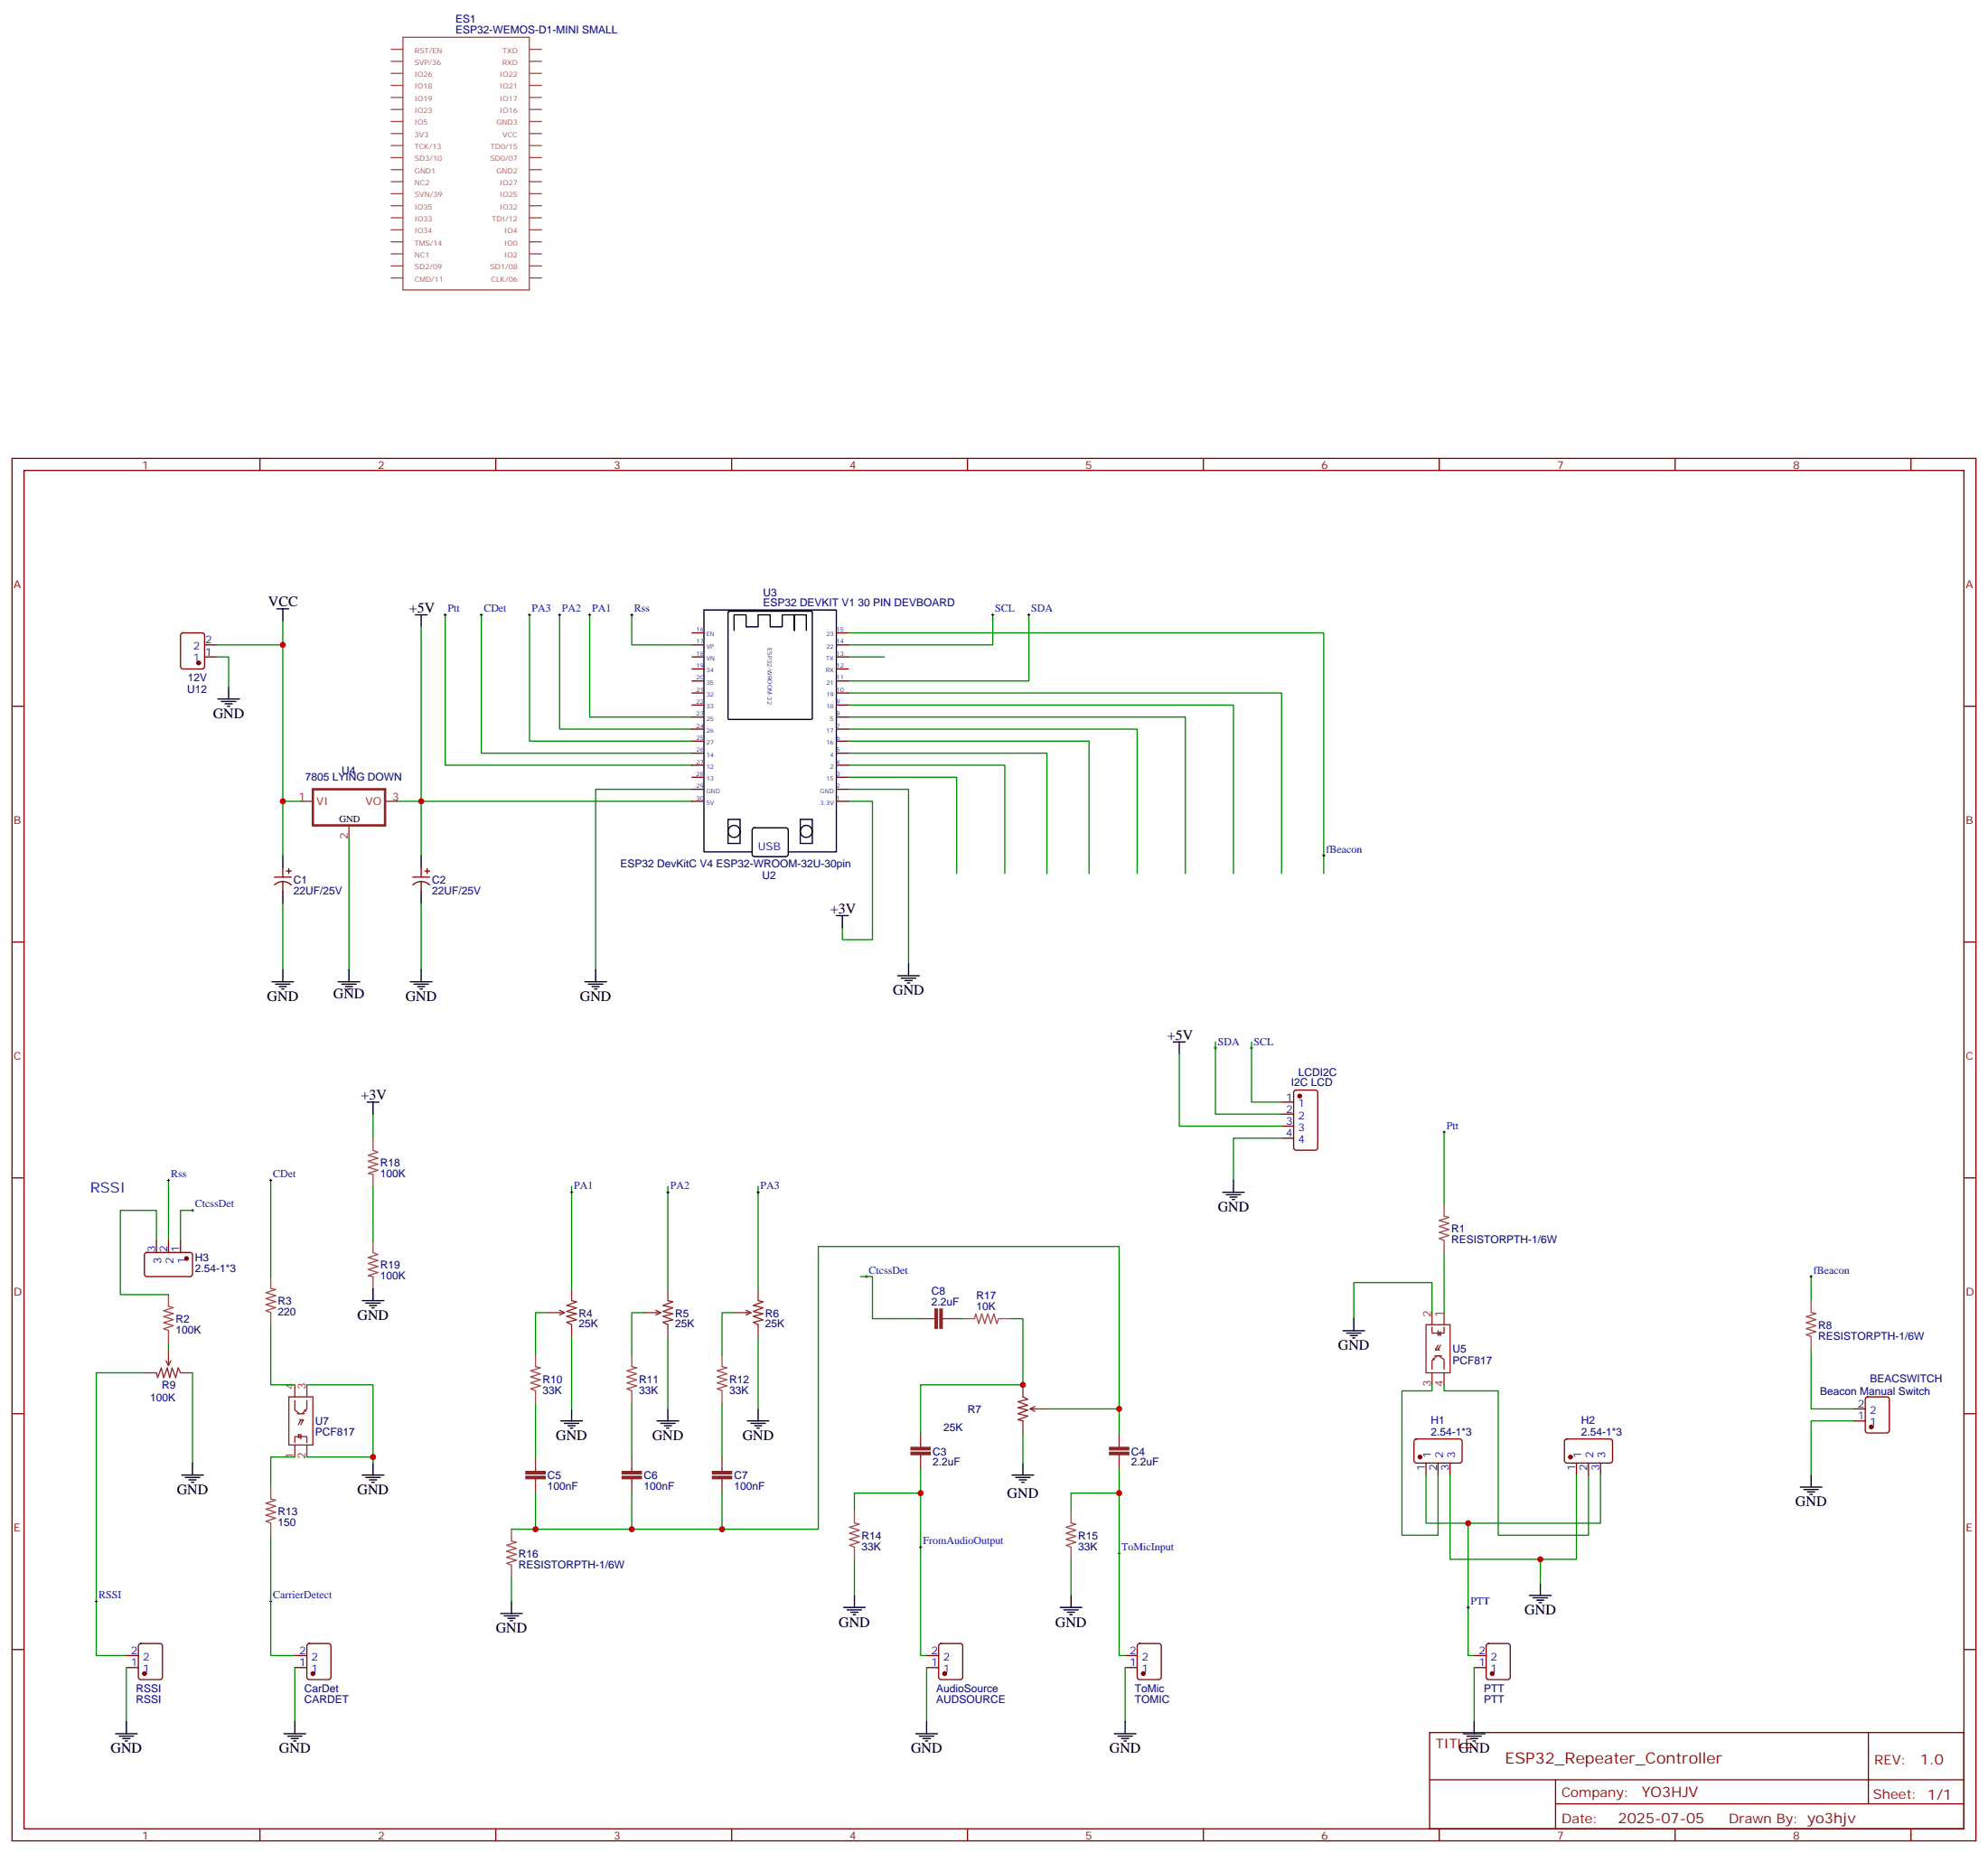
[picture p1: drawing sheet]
<svg xmlns="http://www.w3.org/2000/svg" width="583mm" height="543mm" viewBox="0 0 583 543" stroke-linecap="round" stroke-linejoin="round" font-family="sans-serif">
<g fill="none" stroke="#870000" stroke-width=".35">
<path d="M3.5 134.4h575.8v405.3h-575.8zM7.1 137.9h568.6v398.3h-568.6zM76.2 134.4v3.5M145.3 134.4v3.5M214.5 134.4v3.5M283.6 134.4v3.5M352.8 134.4v3.5M421.9 134.4v3.5M491.1 134.4v3.5M560.2 134.4v3.5M53.2 185.8l.4-.2h5.7a.71 .71 0 0 1 .7 .7l-.1 9.4-.6 .4h-5.7l-.5-.2-.2-.5v-9.1zM60 189.1h3.5"/>
<path d="M60 192.6h3.5M202.8 185.6h3.6M202.8 189.1h3.6M202.8 192.6h3.6M202.8 196.1h3.6M202.8 199.7h3.6M245.2 185.6h3.5M245.2 189.1h3.5M245.2 192.6h3.5M245.2 196.1h3.5M245.2 199.7h3.5M3.5 207.1h3.6"/>
<path d="M202.8 203.2h3.6M202.8 206.7h3.6M202.8 210.3h3.6M202.8 213.8h3.6M202.8 217.3h3.6M245.2 203.2h3.5M245.2 206.7h3.5M245.2 210.3h3.5M245.2 213.8h3.5M245.2 217.3h3.5M575.7 207.1h3.6M202.8 220.8h3.6"/>
<path d="M202.8 224.4h3.6M202.8 227.9h3.6M202.8 231.4h3.6M202.8 234.9h3.6M245.2 220.8h3.5M245.2 224.4h3.5M245.2 227.9h3.5M245.2 231.4h3.5M245.2 234.9h3.5M80.4 257.2h5M80.5 259.4a3.5 3.5 0 0 1 4.9 .1M82.9 254.4v2.8"/>
<path d="M82.9 258.6v2.8M84 255.4h1.4M84.7 254.7v1.4M121 257.2h4.9M121 259.4a3.5 3.5 0 0 1 5 .1M123.5 254.4v2.8M123.5 258.6v2.8M124.5 255.4h1.4M125.2 254.7v1.4M3.5 276.2h3.6M575.7 276.2h3.6M379.5 319.8l.4-.2h5.7a.71 .71 0 0 1 .7 .7l-.1 16.5-.6 .5h-5.7l-.5-.3-.2-.5v-16.2z"/>
<path d="M375.7 323.1h3.5M375.7 326.7h3.5M375.7 330.2h3.5M375.7 333.7h3.5M3.5 345.4h3.6M575.7 345.4h3.6M42.6 367.4l.4-.2h12.7a.71 .71 0 0 1 .7 .7v5.7l-.4 .6-13 .1-.5-.2-.2-.5v-5.7zM45.9 363.7v3.5M49.4 363.7v3.5M52.9 363.7v3.5M3.5 414.5h3.6M543.3 416.6h3.5"/>
<path d="M543.3 413.1h3.5M547 409.8l.5-.2h5.7a.71 .71 0 0 1 .7 .7l-.1 9.4-.6 .5h-5.7l-.5-.3-.2-.4v-9.2zM575.7 414.5h3.6M414.7 422.1l.5-.2h12.7a.71 .71 0 0 1 .7 .7v5.7l-.4 .6-13 .1-.5-.3-.2-.4v-5.7zM418 429v3.5M421.6 429v3.5M425.1 429v3.5M458.8 422.1l.5-.2h12.7a.71 .71 0 0 1 .7 .7v5.7l-.4 .6-13 .1-.5-.3-.2-.4v-5.7zM462.1 429v3.5M465.7 429v3.5M469.2 429v3.5M3.5 483.7h3.6"/>
<path d="M37 488.9h3.6M37 485.4h3.6M40.8 482.1l.5-.2h5.6a.71 .71 0 0 1 .7 .7v9.4l-.7 .5h-5.6l-.5-.3-.2-.4v-9.2zM86.4 488.9h3.6M86.4 485.4h3.6M90.2 482.1l.5-.2h5.6a.71 .71 0 0 1 .7 .7l-.1 9.4-.6 .5h-5.6l-.5-.3-.2-.4v-9.2zM271.6 488.9h3.6M271.6 485.4h3.6M275.4 482.1l.5-.2h5.6a.71 .71 0 0 1 .7 .7v9.4l-.7 .5h-5.6l-.5-.3-.2-.4v-9.2zM329.8 488.9h3.6M329.8 485.4h3.6M333.6 482.1l.5-.2h5.6a.71 .71 0 0 1 .7 .7v9.4l-.7 .5h-5.6l-.5-.3-.2-.4v-9.2z"/>
<path d="M432.2 488.9h3.5M432.2 485.4h3.5M435.9 482.1l.5-.2h5.6a.71 .71 0 0 1 .7 .7v9.4l-.7 .5h-5.6l-.5-.3-.2-.4v-9.2zM575.7 483.7h3.6M419.1 508h156.6v28.2h-156.6zM547.7 508v20.9M76.2 536.2v3.5M145.3 536.2v3.5M214.5 536.2v3.5M283.6 536.2v3.5M352.8 536.2v3.5M419.1 521.8h156.5"/>
<path d="M421.9 536.2v3.5M456 528.9h119.6M456 521.8v14.2M491.1 536.2v3.5M560.2 536.2v3.5"/>
</g>
<g fill="none" stroke="#008700" stroke-width=".35">
<path d="M63.5 192.6h3.5v8.8M63.5 189.1h19.4M82.9 182v52.9h5.3M123.5 183.8v67M130.5 180.3v44.1h72.3M141.1 180.3v40.5h61.7M155.2 180.3v37h47.6M164 180.3v33.5h38.8M172.9 180.3v30h29.9M185.2 180.3v8.8h17.6M248.7 192.6h10.6M248.7 185.6h139.4v70.5"/>
<path d="M291 180.3v8.8h-42.3M301.6 180.3v19.4h-52.9M248.7 217.3h70.6v38.8M248.7 213.8h84.7v42.3M248.7 210.3h98.8v45.8M248.7 206.7h112.9v49.4M248.7 203.2h127v52.9M82.9 234.9v15.9M116.4 234.9h86.4M202.8 231.4h-28.2v52.9M248.7 231.4h17.6v51.2M248.7 227.9h31.8v28.2"/>
<path d="M248.7 224.4h45.9v31.7M248.7 220.8h58.2v35.3M248.7 234.9h7.1v40.6h-8.9v-3.5M102.3 245.5v38.8M82.9 264.9v19.4M123.5 264.9v19.4M345.7 309v21.2h30M356.3 305.5v21.2h19.4M366.9 305.5v17.6h8.8M109.4 326.7v7M375.7 333.7h-14.1v12.4M423.3 332v21.1"/>
<path d="M49.4 346.1v17.6M56.4 354.9h-3.5v8.8M79.4 346.1v28.2M109.4 347.8v15.9M167.6 347.8v30M195.8 347.8v30M222.2 347.8v30M45.9 363.7v-8.8h-10.6v24.7h14.1M252.2 374.3h3.6v12.3h14.1M423.3 367.2v17.7M530.9 374.3v7.1M49.4 393.7v1.8"/>
<path d="M79.4 388.4v17.6h7M160.5 384.9h-3.5v12.3M167.6 391.9v21.2M188.7 384.9h-3.5v12.3M195.8 391.9v21.2M215.2 384.9h-3.5v12.3M222.2 391.9v21.2M280.5 386.6h1.7M296.3 386.6h3.6v19.4h-30v14.2M419.8 384.9v-8.8h-22.9v10.5M530.9 395.5v17.6h12.4M42.3 402.5h-14.1v82.9h8.8"/>
<path d="M56.4 402.5v26.5M90 406h19.4v21.2h-19.4M157 411.3v15.9M185.2 411.3v15.9M211.7 411.3v15.9M306.9 413.1h21.2v7.1M328.1 413.1v-47.6h-88.2v82.9h-82.9v-10.6M419.8 406v1.8h-8.8v42.3h10.6v-17.6M423.3 406v1.8h15.9v42.3h26.5v-17.6M543.3 416.6h-12.4v15.9M86.4 427.2h-7v8.8M109.4 427.2v1.8"/>
<path d="M185.2 437.8v10.6M211.7 437.8v10.6M269.9 430.7v54.7h1.7M269.9 437.8h-19.4v5.3M299.9 420.2v8.8M328.1 430.7v54.7h1.7M328.1 437.8h-14.1v5.3M418 432.5v14.1h51.2v-14.1M425.1 432.5v24.7h37v-24.7M79.4 450.1v35.3h7M149.9 448.4h7.1M250.5 457.2v10.6"/>
<path d="M314 457.2v10.6M430.4 446.6v38.8h1.8M451.6 457.2v7.1M149.9 462.5v7M37 488.9v15.9M86.4 488.9v15.9M271.6 488.9v15.9M329.8 488.9v15.9M432.2 488.9v15.9"/>
</g>
<g fill="none" stroke="#000" stroke-width=".35">
<path d="M81.1 178.5h3.6M82.9 178.5v3.5M213.5 179.4l.3-.2h24l.3 .2v31.2l-.2 .3-24.1 .1-.3-.2zM121.7 180.3h3.5M123.5 180.3v3.5M215.2 184.9v-4.6h3.5v3.5h3.5v-3.5h3.6v3.5h3.5v-3.5h3.5v4.6v-4.6h3.6v4.6M63.9 205h6.3M64.9 205.7h4.2M66 206.4h2.1M66.7 207.1h.7M67 201.4v3.6M82.9 250.8v3.6"/>
<path d="M123.5 250.8v3.6M213.4 240.2h3.6v7.1h-3.6zM220.5 249.8h-14.1v-70.9h38.8v70.9h-14.1M220.7 242.9l.5-.2h9.2a.71 .71 0 0 1 .7 .7v7.1l-.3 .5-.4 .2h-9.2l-.5-.3-.2-.4v-7.1zM234.6 240.2h3.5v7.1h-3.5zM82.9 261.4v3.5M123.5 261.4v3.5M245.2 268.5h3.5M246.9 268.5v3.5M79.7 287.9h6.4M80.8 288.6h4.2M81.8 289.3h2.2"/>
<path d="M82.5 290h.8M82.9 284.3v3.6M99.1 287.9h6.4M100.2 288.6h4.2M101.2 289.3h2.2M102 290h.7M102.3 284.3v3.6M120.3 287.9h6.3M121.4 288.6h4.2M122.4 289.3h2.1M123.1 290h.7M123.5 284.3v3.6"/>
<path d="M171.4 287.9h6.4M172.5 288.6h4.2M173.6 289.3h2.1M174.3 290h.7M174.6 284.3v3.6M263.2 286.1h6.3M264.2 286.8h4.3M265.3 287.5h2.1M266 288.2h.7M266.3 282.6v3.5M344 305.5h3.5M345.7 305.5v3.5"/>
<path d="M107.6 323.1h3.5M109.4 323.1v3.6M358.4 349.6h6.4M359.5 350.3h4.2M360.5 351h2.2M361.2 351.7h.7M361.6 346.1v3.5M109.4 377.8v3.6M106.2 381.4h6.3M107.2 382.1h4.3M108.3 382.8h2.1M109 383.5h.7"/>
<path d="M393.7 390.2h6.3M394.8 390.9h4.2M395.8 391.6h2.1M396.5 392.3h.7M396.9 386.6v3.6M164.4 416.6h6.3M165.5 417.3h4.2M166.5 418h2.1M167.2 418.7h.7M167.6 413.1v3.5M192.6 416.6h6.4M193.7 417.3h4.2"/>
<path d="M194.7 418h2.1M195.4 418.7h.7M195.8 413.1v3.5M219.1 416.6h6.3M220.1 417.3h4.3M221.2 418h2.1M221.9 418.7h.7M222.2 413.1v3.5M53.3 432.5h6.3M54.3 433.2h4.3M55.4 433.9h2.1M56.1 434.6h.7"/>
<path d="M56.4 429v3.5M106.2 432.5h6.3M107.2 433.2h4.3M108.3 433.9h2.1M109 434.6h.7M109.4 429v3.5M296.7 432.5h6.3M297.7 433.2h4.3M298.8 433.9h2.1M299.5 434.6h.7M299.9 429v3.5M527.8 436h6.3"/>
<path d="M528.8 436.7h4.2M529.9 437.4h2.1M530.6 438.1h.7M530.9 432.5v3.5M146.8 473.1h6.3M147.8 473.8h4.2M148.9 474.5h2.1M149.6 475.2h.7M149.9 469.5v3.6M247.3 471.3h6.3M248.4 472h4.2M249.4 472.7h2.1"/>
<path d="M250.1 473.4h.7M250.5 467.8v3.5M310.8 471.3h6.3M311.9 472h4.2M312.9 472.7h2.1M313.6 473.4h.7M314 467.8v3.5M448.4 467.8h6.3M449.4 468.5h4.3M450.5 469.2h2.1M451.2 469.9h.7M451.6 464.3v3.5"/>
<path d="M33.9 508.4h6.3M34.9 509.1h4.3M36 509.8h2.1M36.7 510.5h.7M37 504.8v3.6M83.3 508.4h6.3M84.3 509.1h4.2M85.4 509.8h2.1M86.1 510.5h.7M86.4 504.8v3.6M268.5 508.4h6.3M269.5 509.1h4.3"/>
<path d="M270.6 509.8h2.1M271.3 510.5h.7M271.6 504.8v3.6M326.7 508.4h6.3M327.7 509.1h4.3M328.8 509.8h2.1M329.5 510.5h.7M329.8 504.8v3.6M429 508.4h6.3M430 509.1h4.3M431.1 509.8h2.1M431.8 510.5h.7"/>
<path d="M432.2 504.8v3.6"/>
<circle cx="215.2" cy="243.8" r="1.76"/>
<circle cx="236.4" cy="243.8" r="1.76"/>
</g>
<path d="M91.7 231.4h21.2v10.6h-21.2z" fill="none" stroke="#8c2424" stroke-width=".71"/>
<g fill="none" stroke="#8c2424" stroke-width=".35">
<path d="M88.2 234.9h3.5M112.9 234.9h3.5M102.3 242v3.5M167.6 377.8v3.6l1.4 .3-2.8 1.1 2.8 .7-2.8 1 2.8 .7-2.8 .7 2.8 1.1-2.8 .7 1.4 .7v3.5M195.8 377.8v3.6l1.4 .3-2.8 1.1 2.8 .7-2.8 1 2.8 .7-2.8 .7 2.8 1.1-2.8 .7 1.4 .7v3.5M222.2 377.8v3.6l1.5 .3-2.9 1.1 2.9 .7-2.9 1 2.9 .7-2.9 .7 2.9 1.1-2.9 .7 1.4 .7v3.5M48.7 399l.7 1.4M49.4 395.5v4.9M50.1 399l-.7 1.4M160.5 384.9h5M164 384.2l1.5 .7M165.5 384.9l-1.5 .7"/>
<path d="M188.7 384.9h5M192.3 384.2l1.4 .7M193.7 384.9l-1.4 .7M215.2 384.9h4.9M218.7 384.2l1.4 .7M220.1 384.9l-1.4 .7M269.9 386.6h4.2M276.2 386.6h4.3M418 388.4h7.1v14.1h-7.1zM419.8 389.1v1.8h1.8M419.8 384.9v3.5M420.2 398.3v.3h.3"/>
<path d="M420.5 397.6h2.1M420.9 395.5v.3M421.2 397.6l-1.4 1.4v2.5M421.6 390.2v1.4M421.6 395.5v.3M421.6 395.8h.3M421.6 394.4l-.7 1.4h.3M421.6 390.9l.7-.4v1.1zM421.9 397.6l1.4 1v2.9M422.3 394.4l-.7 1.4M423.3 389.1v1.8h-1M423.3 384.9v3.5"/>
<path d="M42.3 402.5h3.6l.3 1.4 1.1-2.8 .7 2.8 1-2.8 .7 2.8 .7-2.8 1.1 2.8 .7-2.8 .7 1.4h3.5M84.7 409.6h7v14.1h-7zM86.4 410.6v2.9l1.4 1M86.4 406v3.6M87.1 414.5h2.2M87.8 416.3h.4M88.2 416.3l-.7 1.4M88.2 416.3v.3M88.5 416.3h.4l-.7 1.4M88.9 416.3v.3M89.3 413.5h.3v.3M90 410.6v2.5l-1.5 1.4"/>
<path d="M90 406v3.6M299.9 406v3.6l1.4 .7-2.9 .7 2.9 1-2.9 .7 2.9 .8-2.9 1 2.9 .7-2.9 1.1 1.5 .3v3.6M302 413.1l1.4 .7M302 413.1h4.9M303.4 412.4l-1.4 .7M419.8 402.5v3.5M423.3 402.5v3.5M86.4 423.7v3.5M87.5 421.2h-1.1v1.8M87.5 420.5l.7 .7-.7 .4zM88.2 420.5v1.4M88.2 421.2h1.8v1.8"/>
<path d="M90 423.7v3.5M157 427.2v4.2M157 433.6v4.2M185.2 427.2v4.2M185.2 433.6v4.2M211.7 427.2v4.2M211.7 433.6v4.2M269.9 420.2v4.2M269.9 426.5v4.2M328.1 420.2v4.2M328.1 426.5v4.2"/>
</g>
<g fill="none" stroke="#000" stroke-width=".26">
<path d="M130.5 179.9v.7M141.1 179.9v.7M155.2 179.9v.7M164 179.9v.7M172.9 179.9v.7M185.2 179.9v.7M291 179.9v.7M301.6 179.9v.7M130.2 180.3h.7M140.8 180.3h.7M154.9 180.3h.7M163.7 180.3h.7"/>
<path d="M172.5 180.3h.7M184.9 180.3h.7M290.7 180.3h.7M301.3 180.3h.7M387.7 250.8h.7M388.1 250.5v.7M356 307.3h.7M356.3 306.9v.7M366.5 307.3h.7M366.9 306.9v.7M423 332h.7M423.3 331.6v.7"/>
<path d="M49 346.1h.7M49.4 345.7v.7M56.1 354.9h.7M56.4 354.5v.7M79 346.1h.7M79.4 345.7v.7M167.2 349.6h.7M167.6 349.2v.8M195.4 349.6h.7M195.8 349.2v.8M221.9 349.6h.7M222.2 349.2v.8"/>
<path d="M253.6 374.3h.8M254 373.9v.7M530.6 374.3h.7M530.9 373.9v.7M269.5 453.7h.7M269.9 453.3v.7M327.7 455.4h.7M328.1 455.1v.7M27.9 469.5h.7M28.2 469.2v.7M79 469.5h.7M79.4 469.2v.7"/>
<path d="M430 471.3h.7M430.4 471v.7"/>
</g>
<g fill="#8c2424" stroke="#8c2424" stroke-width=".35">
<path d="M154.2 432.9h5.6v.7h-5.6z"/>
<path d="M154.2 431.4h5.6v.8h-5.6z"/>
<path d="M182.4 432.9h5.6v.7h-5.6z"/>
<path d="M182.4 431.4h5.6v.8h-5.6z"/>
<path d="M208.8 432.9h5.7v.7h-5.7z"/>
<path d="M208.8 431.4h5.7v.8h-5.7z"/>
<path d="M267.1 425.8h5.6v.7h-5.6z"/>
<path d="M267.1 424.4h5.6v.7h-5.6z"/>
<path d="M325.3 425.8h5.6v.7h-5.6z"/>
<path d="M325.3 424.4h5.6v.7h-5.6z"/>
<path d="M275.5 383.8h.7v5.7h-.7z"/>
<path d="M274.1 383.8h.7v5.7h-.7z"/>
</g>
<g fill="#870000" stroke="#870000" stroke-width=".35">
<circle cx="416.3" cy="427.2" r=".53"/>
<circle cx="460.4" cy="427.2" r=".53"/>
<circle cx="381" cy="321.4" r=".53"/>
<circle cx="42.3" cy="490.7" r=".53"/>
<circle cx="548.6" cy="418.4" r=".53"/>
<circle cx="91.7" cy="490.7" r=".53"/>
<circle cx="276.9" cy="490.7" r=".53"/>
<circle cx="335.1" cy="490.7" r=".53"/>
<circle cx="437.4" cy="490.7" r=".53"/>
<circle cx="58.2" cy="194.4" r=".53"/>
<circle cx="54.7" cy="369" r=".53"/>
</g>
<g fill="none" stroke="#a64a4a" stroke-width=".35">
<path d="M114.7 18h3.4M114.7 14.5h3.4M118.1 10.9h37.1v74.1h-37.1zM155.3 18h3.4M155.3 14.5h3.4M114.7 39.2h3.4M114.7 35.6h3.4M114.7 32.1h3.4M114.7 28.6h3.4M114.7 25h3.4M114.7 21.5h3.4M155.3 39.2h3.4"/>
<path d="M155.3 35.6h3.4M155.3 32.1h3.4M155.3 28.6h3.4M155.3 25h3.4M155.3 21.5h3.4M114.7 56.8h3.4M114.7 53.3h3.4M114.7 49.7h3.4M114.7 46.2h3.4M114.7 42.7h3.4M155.3 56.8h3.4M155.3 53.3h3.4"/>
<path d="M155.3 49.7h3.4M155.3 46.2h3.4M155.3 42.7h3.4M114.7 78h3.4M114.7 74.4h3.4M114.7 70.9h3.4M114.7 67.4h3.4M114.7 63.9h3.4M114.7 60.3h3.4M155.3 78h3.4M155.3 74.4h3.4M155.3 70.9h3.4"/>
<path d="M155.3 67.4h3.4M155.3 63.9h3.4M155.3 60.3h3.4M114.7 81.5h3.4M155.3 81.5h3.4M109.4 337.3l1.4 .5-2.9 .9 2.9 .9-2.9 .9 2.9 .9-2.9 .9 2.9 .8-2.9 .9 1.5 .4v3.4M109.4 333.7v3.5M423.3 353.1v3.5l1.4 .4-2.8 .8 2.8 .9-2.8 .9 2.8 .9-2.8 .9 2.8 .8-2.8 .9 1.4 .6M49.4 379.6v3.5l1.4 .3-2.8 .9 2.8 .9-2.8 .9 2.8 .8-2.8 .9 2.8 .9-2.8 .9 1.4 .5M79.4 374.3v3.5l1.4 .3-2.8 .9 2.8 .9-2.8 .9 2.8 .8-2.8 .9 2.8 .9-2.8 .9 1.4 .5M109.4 363.7v3.5M109.4 367.3l1.4 .5-2.9 .9 2.9 .9-2.9 .9 2.9 .9-2.9 .8 2.9 .9-2.9 .9 1.5 .4v3.4"/>
<path d="M423.3 363.8v3.4M49.4 390.2v3.5M79.4 384.9v3.5M157 397.2v3.5l1.4 .4-2.8 .8 2.8 .9-2.8 .9 2.8 .9-2.8 .9 2.8 .8-2.8 .9 1.4 .6M185.2 397.2v3.5l1.4 .4-2.8 .8 2.8 .9-2.8 .9 2.8 .9-2.8 .9 2.8 .8-2.8 .9 1.4 .6M211.7 397.2v3.5l1.4 .4-2.8 .8 2.8 .9-2.8 .9 2.8 .9-2.8 .9 2.8 .8-2.8 .9 1.4 .6M282.2 386.6h3.5l.3-1.4 .9 2.9 .9-2.9 .9 2.9 .9-2.9 .9 2.9 .8-2.9 .9 2.9 .5-1.5M292.9 386.6h3.4M530.9 381.4v3.4l1.4 .4-2.8 .9 2.8 .8-2.8 .9 2.8 .9-2.8 .9 2.8 .9-2.8 .9 1.4 .5M530.9 392v3.5M157 407.9v3.4M185.2 407.9v3.4"/>
<path d="M211.7 407.9v3.4M79.4 436v3.5l1.4 .4-2.8 .8 2.8 .9-2.8 .9 2.8 .9-2.8 .9 2.8 .8-2.8 .9 1.4 .6M79.4 446.7v3.4M149.9 448.4v3.5l1.4 .3-2.8 .9 2.8 .9-2.8 .9 2.8 .8-2.8 .9 2.8 .9-2.8 .9 1.4 .5M149.9 459v3.5M250.5 443.1v3.5l1.4 .3-2.8 .9 2.8 .9-2.8 .9 2.8 .8-2.8 .9 2.8 .9-2.8 .9 1.4 .5M250.5 453.7v3.5M314 443.1v3.5l1.4 .3-2.8 .9 2.8 .9-2.8 .9 2.8 .8-2.8 .9 2.8 .9-2.8 .9 1.4 .5M314 453.7v3.5"/>
</g>
<g fill="#c00">
<circle cx="82.9" cy="234.9" r=".88"/>
<circle cx="123.5" cy="234.9" r=".88"/>
<circle cx="185.2" cy="448.4" r=".88"/>
<circle cx="211.7" cy="448.4" r=".88"/>
<circle cx="157" cy="448.4" r=".88"/>
<circle cx="269.9" cy="437.8" r=".88"/>
<circle cx="328.1" cy="437.8" r=".88"/>
<circle cx="109.4" cy="427.2" r=".88"/>
<circle cx="430.4" cy="446.6" r=".88"/>
<circle cx="451.6" cy="457.2" r=".88"/>
<circle cx="82.9" cy="189.1" r=".88"/>
<circle cx="328.1" cy="413.1" r=".88"/>
<circle cx="299.9" cy="406" r=".88"/>
</g>
<text font-size="4.6" fill="#800" x="441.2" y="517">ESP32_Repeater_Controller</text>
<g font-size="4.2">
<text x="78.7" y="177.8">VCC</text>
<text x="119.9" y="179.6">+5V</text>
<text x="62.4" y="210.6">GND</text>
<text x="243.4" y="267.8">+3V</text>
<text x="78.3" y="293.5">GND</text>
<text x="97.7" y="292.8">GND</text>
<text x="118.9" y="293.5">GND</text>
<text x="170" y="293.5">GND</text>
<text x="261.8" y="291.7">GND</text>
<text x="342.2" y="304.8">+5V</text>
<text x="105.8" y="322.4">+3V</text>
<text x="357" y="355.2">GND</text>
<text x="104.8" y="387">GND</text>
<text x="392.3" y="395.8">GND</text>
<text x="163" y="422.3">GND</text>
<text x="191.2" y="422.3">GND</text>
<text x="217.7" y="422.3">GND</text>
<text x="51.9" y="438.1">GND</text>
<text x="104.8" y="438.1">GND</text>
<text x="295.3" y="439.2">GND</text>
<text x="526.3" y="441.7">GND</text>
<text x="447" y="473.4">GND</text>
<text x="145.3" y="478.7">GND</text>
<text x="245.9" y="477">GND</text>
<text x="309.4" y="477">GND</text>
<text x="32.5" y="514">GND</text>
<text x="81.8" y="514">GND</text>
<text x="267.1" y="514">GND</text>
<text x="325.3" y="514">GND</text>
<text x="427.6" y="514">GND</text>
</g>
<text font-size="4.2" fill="#00f" x="26.5" y="349.6">RSSI</text>
<g font-size="4.2" fill="#800">
<text x="562.9" y="517.3">1.0</text>
<text x="481.3" y="526.8">YO3HJV</text>
<text x="474.4" y="534.6">2025-07-05</text>
</g>
<g font-size="3.9" fill="#800">
<text x="420.9" y="512.6">TITLE:</text>
<text x="549.5" y="517.3">REV:</text>
<text x="457.8" y="526.8">Company:</text>
<text x="549.1" y="527.4">Sheet: 1/1</text>
<text x="457.8" y="534.5">Date:</text>
<text x="506.8" y="534.5">Drawn By: yo3hjv</text>
</g>
<g font-size="3.2" fill="#000080">
<text x="133.6" y="9.9">ESP32-WEMOS-D1-MINI SMALL</text>
<text x="133.6" y="6.6">ES1</text>
<text x="223.7" y="177.8">ESP32 DEVKIT V1 30 PIN DEVBOARD</text>
<text x="223.7" y="174.8">U3</text>
<text x="54.8" y="203.1">U12</text>
<text x="55" y="199.7">12V</text>
<text x="100.2" y="226.9">U4</text>
<text x="89.5" y="229">7805 LYING DOWN</text>
<text x="181.9" y="254.2">ESP32 DevKitC V4 ESP32-WROOM-32U-30pin</text>
<text x="223.5" y="257.9">U2</text>
<text x="86.1" y="262.2">22UF/25V</text>
<text x="86.1" y="259">C1</text>
<text x="126.7" y="262.2">22UF/25V</text>
<text x="126.7" y="259">C2</text>
<text x="380.7" y="315.4">LCDI2C</text>
<text x="378.5" y="318.4">I2C LCD</text>
<text x="111.5" y="341.9">R18</text>
<text x="111.5" y="345.1">100K</text>
<text x="425.4" y="364.6">RESISTORPTH-1/6W</text>
<text x="425.4" y="361.4">R1</text>
<text x="57.1" y="369.7">H3</text>
<text x="111.5" y="371.9">R19</text>
<text x="57.1" y="372.9">2.54-1*3</text>
<text x="111.5" y="375.1">100K</text>
<text x="81.5" y="382.5">R3</text>
<text x="273.1" y="382.8">2.2uF</text>
<text x="273.1" y="379.7">C8</text>
<text x="286.3" y="381">R17</text>
<text x="51.5" y="387.8">R2</text>
<text x="81.5" y="385.8">220</text>
<text x="169.7" y="389.2">25K</text>
<text x="169.7" y="386.1">R4</text>
<text x="197.9" y="389.2">25K</text>
<text x="197.9" y="386.1">R5</text>
<text x="224.4" y="389.2">25K</text>
<text x="224.4" y="386.1">R6</text>
<text x="286.3" y="384.2">10K</text>
<text x="533" y="389.6">R8</text>
<text x="51.5" y="391.1">100K</text>
<text x="533" y="392.8">RESISTORPTH-1/6W</text>
<text x="425.8" y="399.9">PCF817</text>
<text x="425.8" y="396.6">U5</text>
<text x="47.4" y="407">R9</text>
<text x="159.1" y="405.5">R10</text>
<text x="187.3" y="405.5">R11</text>
<text x="213.8" y="405.5">R12</text>
<text x="548.2" y="405.4">BEACSWITCH</text>
<text x="44.1" y="410.8">100K</text>
<text x="159.1" y="408.7">33K</text>
<text x="187.3" y="408.7">33K</text>
<text x="213.8" y="408.7">33K</text>
<text x="533.6" y="408.9">Beacon Manual Switch</text>
<text x="92.4" y="417.7">U7</text>
<text x="276.6" y="419.7">25K</text>
<text x="283.6" y="414.2">R7</text>
<text x="419.5" y="417.6">H1</text>
<text x="463.6" y="417.6">H2</text>
<text x="92.4" y="420.9">PCF817</text>
<text x="419.5" y="420.9">2.54-1*3</text>
<text x="463.6" y="420.9">2.54-1*3</text>
<text x="273.4" y="429.7">2.2uF</text>
<text x="273.4" y="426.7">C3</text>
<text x="331.6" y="429.7">2.2uF</text>
<text x="331.6" y="426.7">C4</text>
<text x="160.5" y="436.8">100nF</text>
<text x="160.5" y="433.8">C5</text>
<text x="188.7" y="436.8">100nF</text>
<text x="188.7" y="433.8">C6</text>
<text x="215.2" y="436.8">100nF</text>
<text x="215.2" y="433.8">C7</text>
<text x="81.5" y="447.5">150</text>
<text x="81.5" y="444.3">R13</text>
<text x="252.6" y="454.6">33K</text>
<text x="252.6" y="451.3">R14</text>
<text x="316.1" y="454.6">33K</text>
<text x="316.1" y="451.3">R15</text>
<text x="152" y="459.9">RESISTORPTH-1/6W</text>
<text x="152" y="456.6">R16</text>
<text x="39.9" y="496">RSSI</text>
<text x="89.3" y="496">CarDet</text>
<text x="274.5" y="496">AudioSource</text>
<text x="332.7" y="496">ToMic</text>
<text x="435" y="496">PTT</text>
<text x="39.9" y="499.4">RSSI</text>
<text x="89.3" y="499.4">CARDET</text>
<text x="274.5" y="499.4">AUDSOURCE</text>
<text x="332.7" y="499.4">TOMIC</text>
<text x="435" y="499.4">PTT</text>
</g>
<g font-size="3.2" fill="#800">
<text x="41.6" y="137.4">1</text>
<text x="110.8" y="137.4">2</text>
<text x="179.9" y="137.4">3</text>
<text x="249.1" y="137.4">4</text>
<text x="318.2" y="137.4">5</text>
<text x="387.3" y="137.4">6</text>
<text x="456.5" y="137.4">7</text>
<text x="525.6" y="137.4">8</text>
<text x="4.1" y="172.5">A</text>
<text x="576.3" y="172.5">A</text>
<text x="4.1" y="241.7">B</text>
<text x="576.3" y="241.7">B</text>
<text x="4.1" y="310.8">C</text>
<text x="576.3" y="310.8">C</text>
<text x="4.1" y="379.9">D</text>
<text x="576.3" y="379.9">D</text>
<text x="4.1" y="449.1">E</text>
<text x="576.3" y="449.1">E</text>
<text x="41.6" y="539.2">1</text>
<text x="110.8" y="539.2">2</text>
<text x="179.9" y="539.2">3</text>
<text x="249.1" y="539.2">4</text>
<text x="318.2" y="539.2">5</text>
<text x="387.3" y="539.2">6</text>
<text x="456.5" y="539.2">7</text>
<text x="525.6" y="539.2">8</text>
</g>
<g font-size="3.2" fill="#00f">
<text x="131.2" y="179.4">Ptt</text>
<text x="141.8" y="179.4">CDet</text>
<text x="155.9" y="179.4">PA3</text>
<text x="164.7" y="179.4">PA2</text>
<text x="173.6" y="179.4">PA1</text>
<text x="185.9" y="179.4">Rss</text>
<text x="291.7" y="179.4">SCL</text>
<text x="302.3" y="179.4">SDA</text>
<text x="56.7" y="190.5">2</text>
<text x="60.1" y="188.7">2</text>
<text x="56.7" y="194">1</text>
<text x="60.1" y="192.3">1</text>
<text x="222.2" y="249.3">USB</text>
<text x="388.8" y="249.9">fBeacon</text>
<text x="357" y="306.4">SDA</text>
<text x="367.6" y="306.4">SCL</text>
<text x="377" y="322.8">1</text>
<text x="377" y="326.3">2</text>
<text x="377" y="329.8">3</text>
<text x="380.5" y="324.6">1</text>
<text x="380.5" y="328.1">2</text>
<text x="377" y="333.4">4</text>
<text x="380.5" y="331.6">3</text>
<text x="380.5" y="335.1">4</text>
<text x="424" y="331.1">Ptt</text>
<text x="50.1" y="345.2">Rss</text>
<text x="80.1" y="345.2">CDet</text>
<text x="168.3" y="348.7">PA1</text>
<text x="196.5" y="348.7">PA2</text>
<text x="223" y="348.7">PA3</text>
<text x="57.1" y="354">CtcssDet</text>
<text x="45.5" y="367.1" transform="rotate(-90 45.5 367.1)">3</text>
<text x="47.3" y="370.6" transform="rotate(-90 47.3 370.6)">3</text>
<text x="49" y="367.1" transform="rotate(-90 49 367.1)">2</text>
<text x="50.8" y="370.6" transform="rotate(-90 50.8 370.6)">2</text>
<text x="52.6" y="367.1" transform="rotate(-90 52.6 367.1)">1</text>
<text x="54.3" y="370.6" transform="rotate(-90 54.3 370.6)">1</text>
<text x="254.7" y="373.4">CtcssDet</text>
<text x="531.6" y="373.4">fBeacon</text>
<text x="544.6" y="412.7">2</text>
<text x="544.6" y="416.3">1</text>
<text x="548.1" y="418">1</text>
<text x="548.1" y="414.5">2</text>
<text x="417.7" y="431.2" transform="rotate(-90 417.7 431.2)">1</text>
<text x="419.5" y="427.7" transform="rotate(-90 419.5 427.7)">1</text>
<text x="421.2" y="431.2" transform="rotate(-90 421.2 431.2)">2</text>
<text x="423" y="427.7" transform="rotate(-90 423 427.7)">2</text>
<text x="424.7" y="431.2" transform="rotate(-90 424.7 431.2)">3</text>
<text x="426.5" y="427.7" transform="rotate(-90 426.5 427.7)">3</text>
<text x="461.8" y="431.2" transform="rotate(-90 461.8 431.2)">1</text>
<text x="463.5" y="427.7" transform="rotate(-90 463.5 427.7)">1</text>
<text x="465.3" y="431.2" transform="rotate(-90 465.3 431.2)">2</text>
<text x="467.1" y="427.7" transform="rotate(-90 467.1 427.7)">2</text>
<text x="468.8" y="431.2" transform="rotate(-90 468.8 431.2)">3</text>
<text x="470.6" y="427.7" transform="rotate(-90 470.6 427.7)">3</text>
<text x="270.6" y="452.8">FromAudioOutput</text>
<text x="328.8" y="454.6">ToMicInput</text>
<text x="28.9" y="468.7">RSSI</text>
<text x="80.1" y="468.7">CarrierDetect</text>
<text x="431.1" y="470.4">PTT</text>
<text x="38.4" y="485.1">2</text>
<text x="87.8" y="485.1">2</text>
<text x="273" y="485.1">2</text>
<text x="331.2" y="485.1">2</text>
<text x="433.5" y="485.1">2</text>
<text x="38.4" y="488.6">1</text>
<text x="41.9" y="490.4">1</text>
<text x="41.9" y="486.8">2</text>
<text x="87.8" y="488.6">1</text>
<text x="91.3" y="490.4">1</text>
<text x="91.3" y="486.8">2</text>
<text x="273" y="488.6">1</text>
<text x="276.5" y="490.4">1</text>
<text x="276.5" y="486.8">2</text>
<text x="331.2" y="488.6">1</text>
<text x="334.7" y="490.4">1</text>
<text x="334.7" y="486.8">2</text>
<text x="433.5" y="488.6">1</text>
<text x="437" y="490.4">1</text>
<text x="437" y="486.8">2</text>
</g>
<g font-size="3.2" fill="#8d2323">
<text x="87.6" y="234.6">1</text>
<text x="92.8" y="236">VI</text>
<text x="107.2" y="236">VO</text>
<text x="115" y="234.6">3</text>
<text x="102" y="246.1" transform="rotate(-90 102 246.1)">2</text>
<text x="419.5" y="386.3" transform="rotate(-90 419.5 386.3)">2</text>
<text x="423" y="386.3" transform="rotate(-90 423 386.3)">1</text>
<text x="86.1" y="407.5" transform="rotate(-90 86.1 407.5)">4</text>
<text x="89.6" y="407.5" transform="rotate(-90 89.6 407.5)">3</text>
<text x="419.5" y="406.7" transform="rotate(-90 419.5 406.7)">3</text>
<text x="423" y="406.7" transform="rotate(-90 423 406.7)">4</text>
<text x="86.1" y="427.8" transform="rotate(-90 86.1 427.8)">1</text>
<text x="89.6" y="427.8" transform="rotate(-90 89.6 427.8)">2</text>
</g>
<text font-size="2.8" x="99.5" y="240.9">GND</text>
<g font-size="2.1" fill="#a54b4b">
<text x="121.5" y="15.5">RST/EN</text>
<text x="147.4" y="15.5">TXD</text>
<text x="121.5" y="22.6">IO26</text>
<text x="121.5" y="19">SVP/36</text>
<text x="146.5" y="22.6">IO22</text>
<text x="147.2" y="19">RXD</text>
<text x="121.5" y="29.6">IO19</text>
<text x="121.5" y="26.1">IO18</text>
<text x="146.5" y="29.6">IO17</text>
<text x="146.5" y="26.1">IO21</text>
<text x="121.5" y="33.1">IO23</text>
<text x="146.5" y="33.1">IO16</text>
<text x="121.5" y="40.2">3V3</text>
<text x="121.5" y="36.7">IO5</text>
<text x="145.6" y="36.7">GND3</text>
<text x="147.4" y="40.2">VCC</text>
<text x="121.5" y="47.3">SD3/10</text>
<text x="121.5" y="43.7">TCK/13</text>
<text x="143.7" y="47.3">SD0/07</text>
<text x="143.8" y="43.7">TD0/15</text>
<text x="121.5" y="50.8">GND1</text>
<text x="145.6" y="50.8">GND2</text>
<text x="121.5" y="57.8">SVN/39</text>
<text x="121.5" y="54.3">NC2</text>
<text x="146.5" y="57.8">IO25</text>
<text x="146.5" y="54.3">IO27</text>
<text x="121.5" y="64.9">IO33</text>
<text x="121.5" y="61.4">IO35</text>
<text x="144.3" y="64.9">TDI/12</text>
<text x="146.5" y="61.4">IO32</text>
<text x="121.5" y="71.9">TMS/14</text>
<text x="121.5" y="68.4">IO34</text>
<text x="147.9" y="71.9">IO0</text>
<text x="147.9" y="68.4">IO4</text>
<text x="121.5" y="75.5">NC1</text>
<text x="147.9" y="75.5">IO2</text>
<text x="121.5" y="82.5">CMD/11</text>
<text x="121.5" y="79">SD2/09</text>
<text x="143.7" y="79">SD1/08</text>
<text x="144" y="82.5">CLK/06</text>
</g>
<g font-size="1.8" fill="#00f">
<text x="204.1" y="185.2">16</text>
<text x="245.2" y="185.2">15</text>
<text x="204.1" y="188.7">17</text>
<text x="207.1" y="190.1">VP</text>
<text x="207.1" y="186.6">EN</text>
<text x="225" y="189.9" transform="rotate(90 225 189.9)">ESP32-WROOM-32</text>
<text x="242.2" y="186.6">23</text>
<text x="242.2" y="190.1">22</text>
<text x="245.2" y="188.7">14</text>
<text x="204.1" y="195.8">19</text>
<text x="204.1" y="192.3">18</text>
<text x="207.1" y="197.2">34</text>
<text x="207.1" y="193.7">VN</text>
<text x="242" y="197.2">RX</text>
<text x="242.2" y="193.7">TX</text>
<text x="245.2" y="192.3">13</text>
<text x="245.2" y="195.8">12</text>
<text x="204.1" y="202.8">21</text>
<text x="204.1" y="199.3">20</text>
<text x="207.1" y="200.7">35</text>
<text x="242.2" y="200.7">21</text>
<text x="245.2" y="199.3">11</text>
<text x="245.2" y="202.8">10</text>
<text x="204.1" y="209.9">23</text>
<text x="204.1" y="206.4">22</text>
<text x="207.1" y="207.8">33</text>
<text x="207.1" y="204.3">32</text>
<text x="242.2" y="204.3">19</text>
<text x="242.2" y="207.8">18</text>
<text x="245.2" y="206.4">9</text>
<text x="245.2" y="209.9">8</text>
<text x="204.1" y="213.4">24</text>
<text x="207.1" y="214.8">26</text>
<text x="207.1" y="211.3">25</text>
<text x="242.2" y="214.8">17</text>
<text x="243.4" y="211.3">5</text>
<text x="245.2" y="213.4">7</text>
<text x="204.1" y="220.5">26</text>
<text x="204.1" y="217">25</text>
<text x="207.1" y="221.9">14</text>
<text x="207.1" y="218.4">27</text>
<text x="242.2" y="218.4">16</text>
<text x="243.4" y="221.9">4</text>
<text x="245.2" y="217">6</text>
<text x="245.2" y="220.5">5</text>
<text x="204.1" y="227.5">28</text>
<text x="204.1" y="224">27</text>
<text x="207.1" y="225.4">12</text>
<text x="243.4" y="225.4">2</text>
<text x="245.2" y="224">4</text>
<text x="245.2" y="227.5">3</text>
<text x="204.1" y="231.1">29</text>
<text x="207.1" y="229">13</text>
<text x="207.1" y="232.5">GND</text>
<text x="240.4" y="232.5">GND</text>
<text x="242.2" y="229">15</text>
<text x="245.2" y="231.1">2</text>
<text x="204.1" y="234.6">30</text>
<text x="207.1" y="236">5V</text>
<text x="240.4" y="236">3.3V</text>
<text x="245.2" y="234.6">1</text>
</g>
</svg>
